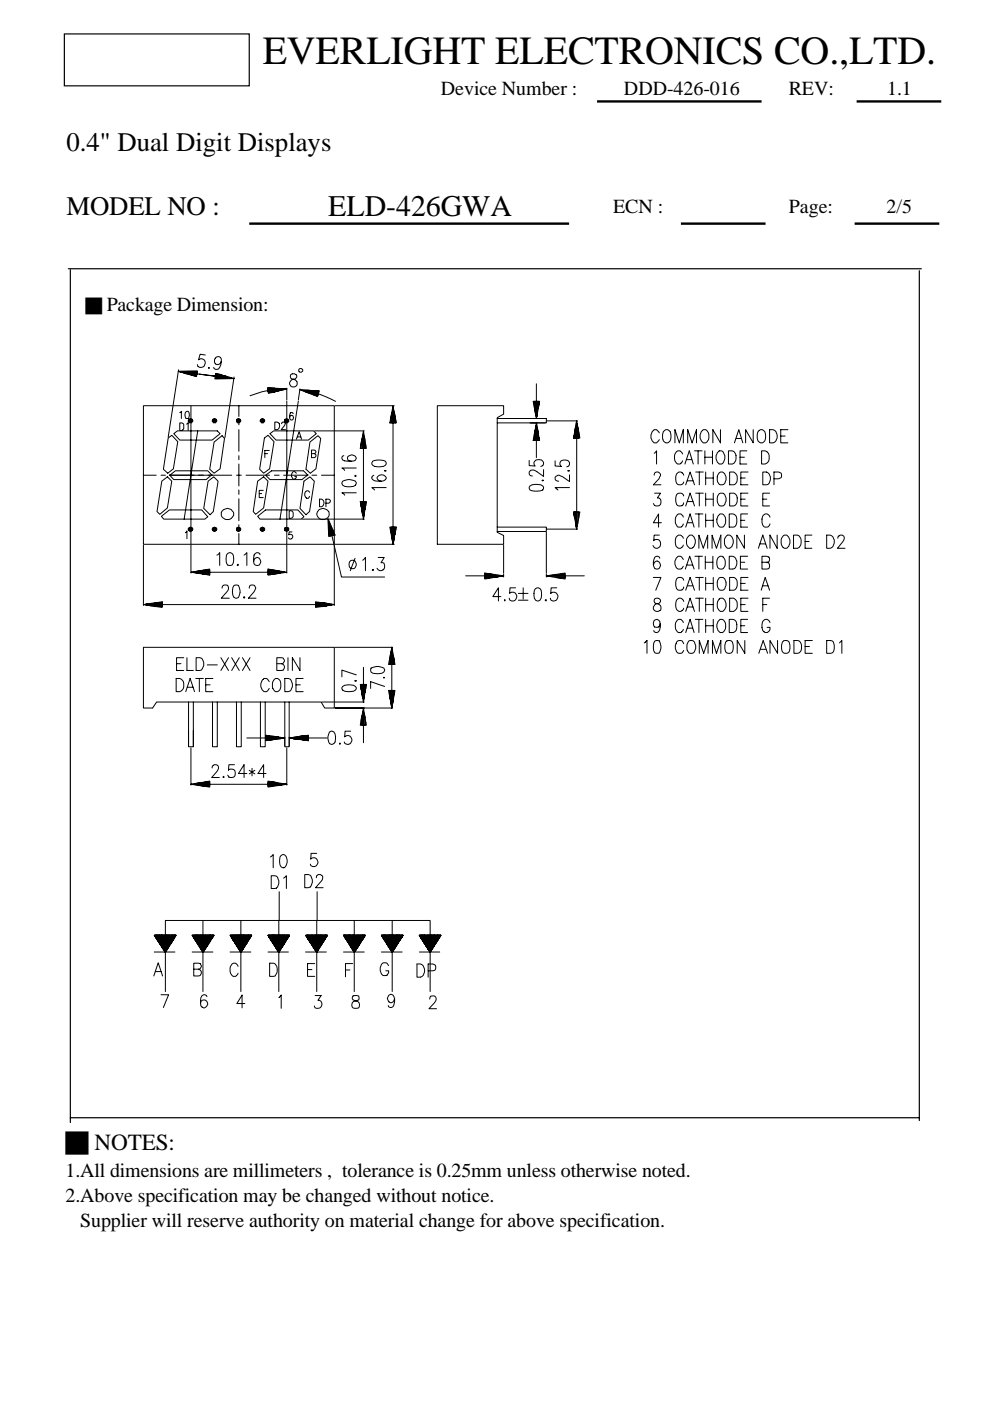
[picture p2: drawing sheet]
<svg xmlns="http://www.w3.org/2000/svg" width="210mm" height="297mm" viewBox="0 0 210 297" stroke-linecap="round" stroke-linejoin="round" font-family="sans-serif">
<path d="M13.6 7.2h39.2v11h-39.2zM14.5 57h180.8M14.9 57.2v180.8M194.9 57.4v180.2M14.9 237h180" fill="none" stroke="#000" stroke-width=".25"/>
<path d="M126.6 21.5h34.9M181.6 21.5h18M52.8 47.4h67.9M144.4 47.4h17.9M181.2 47.4h18" fill="none" stroke="#000" stroke-width=".51"/>
<path d="M23.6 68.8h162.4v151.3h-162.4z" fill="#fff"/>
<path d="M23.7 68.9h162.2v151.1h-162.2z" fill="#fff" stroke="#fff" stroke-width=".21"/>
<g fill="none" stroke="#000" stroke-width=".21">
<path d="M37.8 78.7h4l-.1 1.1zM37.9 78.4l-2.2 14.3M41.7 79.2l3.9 .6v.2h3.1l.5 .2h-3.6M41.8 78.7h-3.9l.6 .2h3.3v.2h-2.8l.5 .1h2.3l-1.8 .1 .6 .2h1.1v.2h-.6M42.3 79.3l3.9 .5M43.5 75.3l-1.1-.2-.3 1.2 .5-.3a.91 .91 0 0 1 .8 1.3 .91 .91 0 0 1-1.5 .3l-.1-.3M44.2 78l.1-.1v.2zM45.7 79.2l3.9 1.1h-4zM45.7 79.3l1.4 .2h-1.4l-.1 .2h2.1l.5 .1h-2.6M46.9 76.6a.74 .74 0 0 1-.6 .7 .74 .74 0 0 1-.8-.5 .92 .92 0 0 1 .9-1.2l.4 .2a2.38 2.38 0 0 1-.5 2.4 .67 .67 0 0 1-1-.3M49.6 79.9l-1.9 12.9M61.7 79.4a.65 .65 0 0 0 .2 .9 .87 .87 0 0 1 1.1 .8 .87 .87 0 0 1-1 .9 .95 .95 0 0 1-.6-.9l.3-.5 .9-.3a.56 .56 0 0 0 .2-.9l-.4-.2z"/>
<path d="M63.4 78.2l.5-.1 .3 .3v.3l-.3 .2-.5-.1zM30.4 86h40.5v29.4h-40.5zM35.7 92.9l.7-.6 1.3 1.3-.9 5.8-1.2 .9-1-.8zM36.8 91.9l.8-.5h8.5l.6 .5-1.7 1.4h-6.9zM38.1 89.7h.4l.5 .3v.8l-.5 .5h-.4zM38.1 87.5l.4-.3v1.5M39.3 87.5a.45 .45 0 0 1 .7-.2l.1 .6-.1 .8h-.5a1.33 1.33 0 0 1-.2-1.2zM39.6 89.9l.3-.2v1.6M39.9 89.2h.5l-.3 .5M40 89.4l.4-.2-.3 .3M40.1 88.9l.3 .3-.4-.2M40.1 88.8l.3 .4 .1-.5h-.2l.1 .5-.5 .1"/>
<path d="M40.3 89.7l.1-.5 .1 .5M40.5 86v29.4M40.7 88.8l-.3 .4 .3 .3M40.7 88.9l-.3 .3 .4-.2M40.8 89.4l-.4-.2 .3 .5M40.9 89.2h-.5l.5 .1M41.9 91.4l-2.9 18.7M45 89.2h.5l-.5 .1M45.1 89.4l.4-.2-.4 .3M45.2 89.7l.3-.5 .1 .5M45.2 88.8l.3 .4-.4-.3M45.4 88.7l.1 .5 .2-.4"/>
<path d="M45.4 89.7l.1-.5 .2 .5M45.4 93.7l1.7-1.3 .5 .6-.9 6.4-1.3 .9-.9-.8zM45.6 88.7l-.1 .5-.4-.2M45.8 88.9l-.3 .3 .4-.2M45.9 89.4l-.4-.2 .3 .3M46 89.2h-.5l.5 .1M50.1 89.2h.5l-.5 .1M50.1 89.4l.5-.2-.4 .3M50.2 88.9l.4 .3-.5-.2M50.3 89.7l.3-.5v.5M50.5 88.7l.1 .5 .2-.4M50.6 88.7v.5l-.3-.4"/>
<path d="M50.6 86v2.3M50.6 89.2v.9M50.6 91.1v4.6M50.6 96.6v.9M50.6 98.4v4.6M50.9 88.9l-.3 .3 .4-.2M50.9 89.5l-.3-.3 .2 .5M51 89.4l-.4-.2-.1 .5M51.1 89.2h-.5l.5 .1M55.1 89.2h.5l-.5 .1M55.2 89.4l.4-.2-.3 .3M55.3 88.9l.3 .3 .5 .1"/>
<path d="M55.5 88.8l.1 .4-.4-.2M55.6 88.7v.5l.1-.5M55.9 88.8l-.3 .4 .5-.2M56 88.9l-.4 .3h.5M56 89.5l-.4-.3 .3 .5M56.1 89.4l-.5-.2v.5h.1l-.1-.5-.1 .5M56.1 92.9l.7-.6 1.3 1.3-.9 5.8-1.3 .9-.9-.8zM56.1 96.2h.6M56.8 82.8l-1.2 .3-2.6 .8M57.1 95.5h-1v1.5M57.2 91.9l.8-.5h8.5l.6 .5-1.7 1.4h-6.9zM58.3 89.5a.85 .85 0 0 1 1 .6 .85 .85 0 0 1-.5 1h-.5z"/>
<path d="M58.3 82.3h-1.6l.1 .2h4l-3.9 .9-.2-1.2 4.1 .3M59.7 89.8l.3-.3 .4 .1 .1 .1-.2 .6-.7 .8h1M60.2 82.6h-3.4l2.8 .1-.7 .2h-2.1v.2h1.5l-1.4 .1M60.3 89.4l.4-.2v.5M60.4 89.5l.3-.3-.1 .5M60.4 88.9l.3 .3-.4-.2M60.6 88.8l.1 .4h-.4M60.8 82.3v2.5M60.8 85v30.4M61 88.8l-.2 .4 .4-.2M61.1 88.9l-.3 .3 .4 .1v-.1h-.4v-.5l-.1 .5-.4 .1M61.1 89.5l-.3-.3 .2 .5"/>
<path d="M61.2 89.4l-.4-.2v.5M62.2 87.7l-.4-.2a.99 .99 0 0 0-.3 1.3l.1 .2a.47 .47 0 0 0 .6-.4 .47 .47 0 0 0-.6-.5l-.2 .5M62.8 93.1l.6-1.6 .5 1.6M63.1 92.6h.7M63.3 85l-3.9 25.1M63.6 82.6l4.1 .3-.4 1.2zM63.6 82.5l-.3 2.3M65.5 82.7h-1.6l.5 .2h3.3M65.7 93.7l1.7-1.3 .6 .6-1 6.4-1.2 .9-.9-.8zM66.1 95.4h.5l.4 .4-.4 .4 .4 .2v.3l-.4 .3h-.5zM66.1 96.2h.5M66.7 91.4h10.5"/>
<path d="M67.5 83.5l3.6 1.6M67.6 83.1h-2.9l.4 .1h2.5l-.1 .2h-2l2 .1-.1 .2h-1.1l.3 .1h.8l-.1 .2h-.2M71 86h12.6M72.9 96.6l-.4 .3 .2 .6a3.6 3.6 0 0 0 2.7 0l.1-.3a.95 .95 0 0 0-.9-.8 .95 .95 0 0 0-.9 .8l.1 .3 .7 .3M75.5 99.2h-3l.6 .5M76.9 92.1v3h-.2v-2.1l-.1 2.1M77.1 91.4l.6 3.7h-1.3zM77.1 91.5v3.6h.1v-2.6l.2 .9v1.7h.2v-.8M77.1 95.1v11.2h-.2v3l-.2-.9v-2.1h-.1v1.1M79 97.8a3.6 3.6 0 0 1 2.7 0l.2 .6a1.57 1.57 0 0 1-1.8 .6l-.7-.1-.4-.3-.2-.2zM81.5 99.8h.4zM83.2 86.6v3.1h-.1v-2.2l-.2 2.2"/>
<path d="M83.3 86l.7 3.7h-1.4zM83.3 89.7l.1 22.1h-.2v3l-.1-.9v-2.1h-.2v1.1M83.4 86.3v3.4h.2v-2.5l.1 2.5h.2v-.7M92.7 86h14.1v1.8l-1.4 .8v24.3l1.4 .6v1.9h-14.1zM105.4 88.7h10.4v1h-10.4M112.2 97.6v1.1l1.3 .1a.81 .81 0 0 1-.2-1 .81 .81 0 0 1 1-.3 .86 .86 0 0 1 .9 .9l-.1 .3-.4 .2M112.4 89.7h3.2M113 85.1h1.4l-.7 3.6zM113.6 90.3v3.1h-.1v-2.2l-.2 2.2M113.7 89.7l.7 3.7h-1.4zM113.7 81.4v3.7M113.8 90l-.1 7"/>
<path d="M114.3 92.8v.6h-.2l-.1-2.5v2.5h-.2M114.3 85.1l-.2 1.4v-1.4h-.1v2.4l-.2 .9v-3.3h-.2v3.1l-.1-.9v-2.2h-.2v1.3M115.2 99.6v1.4l-1.4-1a.88 .88 0 0 0-1-.4 .88 .88 0 0 0-.6 .9l.3 .3 .4 .1M116 89.2h6.4M117.7 97.7v1.1l1.4 .1a.7 .7 0 0 1-.4-.7 .7 .7 0 0 1 .4-.6 .95 .95 0 0 1 1.2 0 .95 .95 0 0 1 .3 1.2l-.4 .2M120.4 99.8h.3zM121.7 92.4v.5h.1l.2-2.4v2.4h.3l-.1 15.6h.2v3.2l.1-1v-2.2h.2v1.3M122.2 89.6v3.3M122.3 89.2l.7 3.7h-1.4zM122.4 89.7v3.2h.1v-2.2l.2 2.2M138.7 96.1l.5-.5v2.8M139.8 91.8l-.6-.7a1.1 1.1 0 0 0-1.2 1.1 1.98 1.98 0 0 0 .7 1.7h.5l.6-.7"/>
<path d="M140.9 91.3a.9 .9 0 0 1 1 0 .9 .9 0 0 1 .4 .9 1.19 1.19 0 0 1-1.1 1.7 1.76 1.76 0 0 1-.3-2.6zM143.1 93.9v-2.8l.9 2.8 .9-2.8v2.8M144.7 96.3l-.5-.7h-.5a1.72 1.72 0 0 0 0 2.8 .91 .91 0 0 0 1-.7M145.2 98.4l.9-2.8 .9 2.8M145.6 97.5h1.1M145.8 93.9v-2.8l.9 2.8 1-2.8v2.8M147.2 95.6h1.7M148 95.6v2.8M149.1 91.1h.5a1.74 1.74 0 0 1 0 2.8 1.27 1.27 0 0 1-1.2-1.7l.3-.7zM149.5 96.9h1.6M149.5 95.6v2.8M151.1 95.6v2.8"/>
<path d="M152.1 96l.4-.4h.5a1.72 1.72 0 0 1 0 2.8 1.14 1.14 0 0 1-1.2-1.1v-.7zM152.8 91.1v2.8l-1.7-2.8v2.8M154.4 95.6h.9a1.61 1.61 0 0 1 0 2.8h-.9zM155.7 93.9l.9-2.8 .9 2.8M156.1 93h1.1M156.9 96.9h.9M158.3 95.6h-1.4v2.8h1.4M159.7 91.1v2.8l-1.6-2.8v2.8M161 91.3a.9 .9 0 0 1 .9 0 .9 .9 0 0 1 .4 .9 1.19 1.19 0 0 1-1.1 1.7 1.76 1.76 0 0 1-.2-2.6zM161.5 95.6a1.42 1.42 0 0 1 1.6 1.4 1.42 1.42 0 0 1-1.6 1.4zM163.2 91.1h.7a1.46 1.46 0 0 1 .9 1.7 1.46 1.46 0 0 1-1.6 1.1zM165.5 92.5h1"/>
<path d="M167.1 91.1h-1.6v2.8h1.6M30.4 115.6v12.8M30.4 100.8h2.7M34.1 100.8h1M34.2 109.5l1.7-1.4h6.9l1.2 1.5-.6 .5h-8.7zM34.3 102l1.2-.9 .9 .9-.9 5.7-1.6 1.4-.6-.6zM36 100.8l1.2-1h6.8l1 1-.1-.1-1.2 1h-6.9l-.9-.9h9.1M36.1 100.8h5.1M39.3 112.9l.3-.3v1.6M40 112.4l.4-.2 .1 .5M40.1 112.5l.3-.3-.3 .4M40.1 111.8l.3 .4-.4-.2"/>
<path d="M40.1 111.8l.3 .4-.5-.1v.2l.5-.1 .1-.4h-.2v.9M40.5 115.6v5.9M40.7 111.8l-.3 .4 .5 .1M40.7 111.8l-.3 .4 .5-.1M40.8 112.4l-.4-.2 .3 .4M40.8 112l-.4 .2 .3 .3M42.1 100.8h1M44.1 102l1.2-.9 .9 .9-1 6.5-.7 .6-1.3-1.3zM44.1 100.8h5M45 112.1l.5 .1-.5 .1M45.1 112.4l.4-.2-.4 .3M45.1 111.8l.4 .4-.3-.4"/>
<path d="M45.2 112.6l.3-.4 .1 .5M45.4 111.8l.1 .4 .2-.4M45.6 111.8l-.1 .4-.4-.2M45.7 112.6l-.2-.4-.1 .5M45.8 111.8l-.3 .4 .5-.1v.2l-.5-.1 .4-.2M45.9 112.4l-.4-.2 .3 .3M46 117.7l.6-.5v2.7M47.4 108a1.37 1.37 0 0 1 1.5 0 1.37 1.37 0 0 1 .6 1.3 1.34 1.34 0 0 1-1.6 .8 1.34 1.34 0 0 1-.9-1.6zM48.3 117.3a.74 .74 0 0 1 1.2 .4 2.75 2.75 0 0 1-.3 2.1 .84 .84 0 0 1-1.2-.4 2.6 2.6 0 0 1 .3-2.1zM50.1 112l.5 .2-.5 .2M50.1 112.1l.5 .1-.5 .1M50.1 100.8h1.1"/>
<path d="M50.2 111.8l.4 .4-.4 .3M50.3 111.8l.3 .4 .5 .1M50.5 111.8l.1 .4v-.4M50.5 112.7l.1-.5v.5M50.5 119.6v.3l-.2-.1zM50.6 103.9v.9M50.6 105.7v4.7M50.6 111.3v.9M50.6 113.1v2.3M50.8 111.8l-.2 .4 .4-.2M50.9 111.8l-.3 .4 .5-.1M50.9 112.5l-.3-.3 .2 .4"/>
<path d="M51 112.4l-.4-.2-.3 .4M51.7 117.7l.6-.5v2.7M52.2 100.8h5M54.6 102l1.3-.9 .9 .9-.9 5.7-1.7 1.4-.5-.6zM54.6 109.5l1.7-1.4h6.9l1.2 1.5-.5 .5h-8.8zM55 104.6h.5M55.1 112.1l.5 .1-.5 .1M55.1 117.6l-.1-.3a.74 .74 0 0 0-1.1 .4 2.31 2.31 0 0 0 .2 2.1 .81 .81 0 0 0 1.2-.7 .99 .99 0 0 0-.8-.9l-.6 .4-.1 .4M55.2 112.4l.4-.2-.3 .3M55.3 111.8l.3 .4-.4-.2M55.5 111.8l.1 .4 .1-.4h-.1v.4l.3-.4M55.8 104h-.8v1.5h.8"/>
<path d="M56 111.8l-.4 .4 .5-.2M56 112.5l-.4-.3 .3 .4M56.1 112.4l-.5-.2v.5h.1l-.1-.5-.1 .4M56.1 112.1l-.5 .1 .5 .1M56.3 100.8l1.3-1h6.8l.9 .9-1.3 1h-6.8zM58.2 100.8h1M60.1 100.8h5M60.3 112.4l.4-.2-.1 .4M60.4 111.8l.3 .4-.4-.2M60.6 111.8l.1 .4-.4-.1M60.8 115.6v5.9M61 111.8l-.2 .4 .4-.2"/>
<path d="M61.1 111.8l-.3 .4 .4 .1v-.2l-.4 .1v-.4l-.1 .4-.4 .1M61.1 112.5l-.3-.3 .2 .4M61.2 112.4l-.4-.2-.1 .5v-.5l-.3 .3M61.3 108.3h.4l.5 .4v.8l-.5 .4h-.4zM61.9 112.8h-.6l-.1 .6 .5-.1 .3 .2a.52 .52 0 0 1-.1 .7 .52 .52 0 0 1-.8-.2M62.8 100.3l-.3-.3-.4 .1-.2 .2a.97 .97 0 0 0 .3 1.3h.3l.3-.4v-.2h-.3M64 110.1h13.2M64.4 102l1.3-.9 .9 .9-1 6.5-.7 .6-1.3-1.3zM65.6 104.4a.53 .53 0 0 0-.6-.3 .53 .53 0 0 0-.4 .5l.1 .6 .3 .5 .5-.1 .1-.4M66.1 100.8h1.1M67.7 108a1.48 1.48 0 0 1 2.1 .7 1.28 1.28 0 0 1-1.4 1.5 1.28 1.28 0 0 1-1.1-1.7zM67.7 105.8a.81 .81 0 0 1 1 .8 .81 .81 0 0 1-1 .8z"/>
<path d="M68.2 100.8h2.7M69.1 106.7l.8-.1 .1-.5-.3-.3h-.6v1.6M69.5 110l1.5 3.5-1.3 .2zM69.7 110.3v3.1M70.4 113.5l2 8.8h9.1M70.9 113.1v.4h-.2v-.8l-.2-.4v1.2h-.1v-1.6l-.2-.4v2.1h-.2v-2.4l-.1-.5v2.9M70.9 115.6v12.8M71 115.4h12.6M72.7 102a2.79 2.79 0 0 1 2.7 0l.1 .5a1.45 1.45 0 0 1-1.7 .7l-.7-.1-.4-.2-.2-.4zM74.1 119.1a.75 .75 0 0 1 1.3 0 .87 .87 0 0 1 0 1.1 .87 .87 0 0 1-1 .3 1.24 1.24 0 0 1-.3-1.4zM75.3 118.4l-1 2.6M75.4 100.8l.1 .1-.1 .1-.2-.1z"/>
<path d="M75.5 104.5h-3l.6 .5M76.4 106.3h1.3l-.6 3.8zM76.9 118.8l.6-.6v2.8M77.1 106.3v3.6l.1-.9v-2.7h.2v1.7l.2-1.7M79.3 100.8a.54 .54 0 0 0-.5 .3 .54 .54 0 0 0 .2 .6l.4 .2 1.5 .1M80.1 101a1.04 1.04 0 0 1 1.8 .4 1.04 1.04 0 0 1-1 .6 1.04 1.04 0 0 1-1-.7zM80.2 118.2h1.3l-.7 1.1h.3a.88 .88 0 0 1 .2 1.4 .88 .88 0 0 1-1.4-.2M81.9 103.4h-3.1l.6 .5M82.6 111.8h1.4l-.7 3.6zM83.4 111.8v3.3l.2-.9v-2.4h.1v1.5l.2-1.5M105.4 111.8h10.4v.9h-10.4M106.8 115.6v5.9"/>
<path d="M112.4 103a2.79 2.79 0 0 1 2.7 0l.1 .5a1.57 1.57 0 0 1-1.7 .6l-1.1-.2-.2-.4zM114.9 101.9h.3zM115.8 112.9v8.6M115.8 112.2h6.6M120.7 100.7v1.4a4.9 4.9 0 0 0-2.4-1.3 .69 .69 0 0 0-.4 1.1l.6 .1M120.7 103.4h-3l.6 .5M121.6 108.5h1.4l-.7 3.7zM121.7 108.5l.1 1.5v-1.5h.2v2.4l.2 .9v-3.3M138.7 100.8l.1-.5 .3-.2a.76 .76 0 0 1 1 .7l-.4 .7-1.2 1.3h1.6M138.8 104.6h1.3l-.7 1a.75 .75 0 0 1 .7 .9 .84 .84 0 0 1-.7 .8 .84 .84 0 0 1-.9-.5M138.9 119.1l.3-.1a.84 .84 0 0 1 .8 1 .84 .84 0 0 1-1.1 .6 .93 .93 0 0 1 0-1.5zM139.8 113.5h-1.1l-.1 1.1a.84 .84 0 0 1 1-.1 .84 .84 0 0 1 .5 .9 .82 .82 0 0 1-.7 .8 .82 .82 0 0 1-1-.5"/>
<path d="M139.9 118.4l-.1-.3a.66 .66 0 0 0-1.1 .3l-.2 1.4M140.2 110.8h-1.7l1.1-1.8v2.8M144.9 109.6l-.5-.6h-.5a1.72 1.72 0 0 0 0 2.8l.6-.1 .4-.6M144.9 114.1a.86 .86 0 0 0-1-.6 .86 .86 0 0 0-.7 1 1.59 1.59 0 0 0 .7 1.7 .91 .91 0 0 0 1-.6M144.9 118.6l-.6-.7a1.27 1.27 0 0 0-1.2 1.7 .98 .98 0 0 0 1.4 1l.4-.5M145 100.8a.86 .86 0 0 0-1.1-.7 .86 .86 0 0 0-.6 1 1.4 1.4 0 0 0 .6 1.7 .78 .78 0 0 0 1.1-.6M145 105.2a.87 .87 0 0 0-1.1-.6 .87 .87 0 0 0-.6 1l.1 1.3a.84 .84 0 0 0 .9 .4 .84 .84 0 0 0 .7-.7M145.4 102.8l.9-2.7 .9 2.7M145.4 107.3l.9-2.7 .9 2.7M145.4 111.8l.9-2.8 .9 2.8M145.6 119.8h1.2M145.7 101.9h1.2"/>
<path d="M145.7 106.3h1.2M145.7 110.8h1.1M146.2 113.5a1.27 1.27 0 0 1 1.2 1.6l-.2 .5a.91 .91 0 0 1-1 .6 1.74 1.74 0 0 1 0-2.7zM147.3 117.9h1.6M147.4 109h1.6M147.5 100.1h1.6M147.5 104.6h1.6M148.2 116.2v-2.7l.9 2.7 .9-2.7v2.7M148.2 109v2.8M148.2 117.9v2.7M148.3 100.1v2.7M148.3 104.6v2.7"/>
<path d="M149.5 119.2h1.6M149.5 117.9v2.7M149.6 100.1v2.7M149.6 104.6v2.7M149.6 109v2.8M149.6 101.3h1.6M149.6 105.8h1.6M149.6 110.3h1.6M151 116.2v-2.7l.9 2.7 .9-2.7v2.7M151.1 117.9v2.7M151.2 100.1v2.7M151.2 104.6v2.7"/>
<path d="M151.2 109v2.8M152.2 118.4a.75 .75 0 0 1 1.1-.3 1.69 1.69 0 0 1-.2 2.5 .88 .88 0 0 1-1.1-1zM152.2 109.4l.5-.4h.5a1.72 1.72 0 0 1 0 2.8h-.5l-.5-.5a1.75 1.75 0 0 1 0-1.9zM152.5 100.2a.97 .97 0 0 1 1.4 .9 1.2 1.2 0 0 1-1.1 1.7 1.69 1.69 0 0 1-.3-2.6zM152.5 104.6h.8a1.64 1.64 0 0 1 0 2.7h-.5a1.7 1.7 0 0 1-.3-2.7zM154 113.6a.97 .97 0 0 1 1.5 .9 1.31 1.31 0 0 1-1.2 1.7l-.3-.1a1.91 1.91 0 0 1 0-2.5zM154.6 109a1.49 1.49 0 0 1 1.5 .7 1.49 1.49 0 0 1 0 1.6l-.3 .4-1.2 .1zM154.6 117.9h.8a1.48 1.48 0 0 1 .9 1.4 1.48 1.48 0 0 1-.9 1.3h-.8zM154.7 100.1a1.45 1.45 0 0 1 1.6 .8 1.45 1.45 0 0 1-.5 1.8l-1.1 .1zM154.7 104.6h.8a1.55 1.55 0 0 1 0 2.7h-.8zM157 119.2h.9M157.1 101.3h.9"/>
<path d="M157.1 105.8h.9M157.1 110.3h.8M157.8 113.5v2.7l-1.6-2.7v2.7M158.5 109h-1.4v2.8h1.4M158.5 117.9h-1.5v2.7h1.5M158.6 100.1h-1.5v2.7h1.5M158.6 104.6h-1.5v2.7h1.5M160.8 116.2l.9-2.7 1 2.7M161.1 115.3h1.2M161.6 117.9h1l.5 .3v.8l-.1 .1-.4 .1 .4 .2 .2 .4-.2 .8h-1.4zM161.6 119.2h1M161.7 100.1h.8a1.48 1.48 0 0 1 .9 1.3 1.48 1.48 0 0 1-.9 1.4h-.8z"/>
<path d="M161.7 105.8h.9M163.2 104.6h-1.5v2.7h1.5M163.3 109.6a.87 .87 0 0 0-1.1-.6 .87 .87 0 0 0-.6 1.1 1.19 1.19 0 0 0 1.1 1.7l.2-.1 .4-.6M164.1 101.5h1l.5-.2v-1l-.5-.2h-1v2.7M164.8 113.5v2.7l-1.5-2.7v2.7M166 113.6l.3-.1a1.27 1.27 0 0 1 1.2 1.6 1.14 1.14 0 0 1-1.2 1.1 1.8 1.8 0 0 1-.3-2.6zM168.2 113.5h.9a1.61 1.61 0 0 1 0 2.7h-.9zM170.7 114.8h.8M172.1 113.5h-1.4v2.7h1.4M175.3 113.5h.7a1.54 1.54 0 0 1 .9 1.4 1.54 1.54 0 0 1-.9 1.3h-.7zM177.6 114.1a.72 .72 0 0 1 .5-.6 .72 .72 0 0 1 .8 .2 1.03 1.03 0 0 1-.2 1.2l-1.1 1.3h1.6M30.4 128.2l4-.6v1.2z"/>
<path d="M30.4 137.2h40.5v12.9h-2.1l-.7-1.3h-34.9l-.8 1.3h-2zM32.9 127.8h1.5v.1h-2.5l-1 .2h3.5M39 139.4h-1.6v2.8h1.6M39.6 139.4v2.8h1.4M41.6 139.4h.7a1.48 1.48 0 0 1 .9 1.4 1.48 1.48 0 0 1-.9 1.4h-.7zM43 120.9h1.5v.2h-2.4l-1 .1 3.4 .1M46.8 139.4l1.6 2.8M47.1 124.7l.2-.6 .7-.1a.83 .83 0 0 1 .1 1.5l-1.2 1.3h1.7M48.4 139.4l-1.6 2.8M49.1 139.4l1.6 2.8M49.6 124.1a.74 .74 0 0 1 1.1 .4 2.32 2.32 0 0 1-.1 2.2l-.6 .1a1.35 1.35 0 0 1-.7-1.6l.1-.7zM50.7 139.4l-1.6 2.8"/>
<path d="M51.4 139.4l1.6 2.8M51.7 126.5l.2 .2-.2 .1zM52.8 124.7l.1-.4a.72 .72 0 0 1 .7-.3 .72 .72 0 0 1 .6 .5l-.3 1-1.2 1.3h1.6M53 139.4l-1.6 2.8M56.8 120.6l4 .7-4 .6zM56.8 120.9l2.4 .2h-2.4v.1h3.4M56.8 121.3h-16l1 .2h2.7v.2h-1.6l1.6 .2-4-.6 4-.7v1.3M58.7 139.4h1a.64 .64 0 0 1 .6 .7 .64 .64 0 0 1-.6 .6 .73 .73 0 0 1 .6 .7 .73 .73 0 0 1-.6 .8h-1zM60.4 121.3h-3.6v.2h2.7l-2.7 .2v.1h.6M61.1 139.4v2.8M63.6 139.4v2.8l-1.6-2.8v2.8M66.9 127.6l4 .6-4 .6z"/>
<path d="M66.9 128.2l-32.5-.1v.2h-3.5l1 .1h2.5v.2h-1.5M66.9 127.8l2.5 .1h-2.5v.2h3.5M70.4 128.3h-3.5v.1h2.5l-2.5 .2M71 137.2h12.2M78.9 120.8h.3l-.1 .2zM83.1 137.2v3.7h-.2v-2.7l-.2 .8v1.9h-.1v-.9M83.1 137.2l.6 3.7h-1.3zM83.2 138.2v2.7h.2v-1.9l.2 1.9M98.7 122.1l7.1 .2-1.1 .1h-1.9v.2h.9M102.8 121.7l1.9 .1h-1.9v.2l4 .1h-4M102.8 121.5l4 .6-4 .7zM106.2 126.5h-1.7l1.2-1.9v2.8"/>
<path d="M106.8 121.7v.6M107 127.2v.2zM109.3 124.6h-1.2l-.1 1.2a.92 .92 0 0 1 1.3 .1 .92 .92 0 0 1 0 1.2 .92 .92 0 0 1-1.3 .1v-.4M109.9 127.3h2M109.9 125.8h2M110.9 124.6v2.4M113.6 124.8a.74 .74 0 0 1 1.1 .3 2.75 2.75 0 0 1-.2 2.2l-.6 .1a1.35 1.35 0 0 1-.7-1.6l.1-.7zM115.6 127.3h.2v.1zM115.8 122.1l4-.6v1.3l-4-.7h8.1M115.8 121.7v.6M116.9 122.3h2.9v.1h-2l2 .2M118 124.6h-1.1l-.1 1.2a.92 .92 0 0 1 1.2 .1 .92 .92 0 0 1 0 1.2 .92 .92 0 0 1-1.2 .1l-.1-.4"/>
<path d="M118.8 121.7h1v.1h-2l-.9 .2 2.9 .1M136.6 136.3l.6-.5v2.7M138.5 122.4h1.6l-1.1 2.7M138.8 127a.65 .65 0 0 0 .2 .9 .88 .88 0 0 1 1.1 .6 .88 .88 0 0 1-.6 1.1 .8 .8 0 0 1-1-.9l.4-.5 .8-.3a.56 .56 0 0 0 .2-.9l-.4-.2zM138.9 135.9a.74 .74 0 0 1 1.1 .4 2.32 2.32 0 0 1-.2 2.1 .84 .84 0 0 1-1.2-.4 2.86 2.86 0 0 1 .3-2.1zM140 132.2l-.1 .5a.75 .75 0 0 1-.9 .3 .75 .75 0 0 1-.5-.9l.3-.6 .4-.2a.86 .86 0 0 1 .8 .9 1.5 1.5 0 0 1-.7 1.9l-.6-.2-.1-.2M144.9 132l-.5-.7h-.5a1.74 1.74 0 0 0 0 2.8 .91 .91 0 0 0 1-.7M145 123a.87 .87 0 0 0-1.1-.6 .87 .87 0 0 0-.6 1l.1 1.4a.84 .84 0 0 0 .9 .4 .84 .84 0 0 0 .7-.7M145 127.5a.87 .87 0 0 0-1.1-.7 .87 .87 0 0 0-.6 1.1 1.19 1.19 0 0 0 1.1 1.7l.6-.7M145 136.5a.81 .81 0 0 0-.8-.7 .81 .81 0 0 0-.8 .7 1.5 1.5 0 0 0 .5 2l.7-.1 .4-.5M145.3 120.6l.9-2.7 1 2.7M145.4 125.1l.9-2.7 .9 2.7"/>
<path d="M145.4 129.6l.9-2.8 .9 2.8M145.4 134.1l.9-2.8 .9 2.8M145.7 128.7h1.2M145.7 124.2h1.2M145.7 133.2h1.1M146.1 135.9a.85 .85 0 0 1 1.2 .6 1.5 1.5 0 0 1-.6 2h-.4a1.76 1.76 0 0 1-.2-2.6zM147.4 131.3h1.6M147.5 126.8h1.6M147.5 122.4h1.6M148.2 131.3v2.8M148.3 122.4v2.7M148.3 126.8v2.8"/>
<path d="M148.3 138.5v-2.7l.9 2.7 .9-2.7v2.7M149.6 122.4v2.7M149.6 126.8v2.8M149.6 131.3v2.8M149.6 123.7h1.6M149.6 128.2h1.6M149.6 132.7h1.6M151.1 138.5v-2.7l.8 2.7 .9-2.7v2.7M151.2 122.4v2.7M151.2 126.8v2.8M151.2 131.3v2.8M152.2 131.7l.5-.4h.5a1.74 1.74 0 0 1 0 2.8 1.27 1.27 0 0 1-1.2-1.7z"/>
<path d="M152.5 122.5l.8-.1a1.64 1.64 0 0 1 0 2.7h-.5a1.7 1.7 0 0 1-.3-2.6zM152.5 127l.3-.2a1.14 1.14 0 0 1 1.1 1.1 1.98 1.98 0 0 1-.6 1.7h-.5a1.76 1.76 0 0 1-.3-2.6zM153.9 136.1a.89 .89 0 0 1 1.4 0 2.2 2.2 0 0 1-.3 2.3 .9 .9 0 0 1-.9 0 .9 .9 0 0 1-.4-.9zM154.6 131.3h.9a1.65 1.65 0 0 1 .6 2.4l-.6 .4h-.9zM154.7 126.8a1.45 1.45 0 0 1 1.6 .9 1.45 1.45 0 0 1-.5 1.8l-.3 .1h-.8zM154.7 122.4h.8a1.55 1.55 0 0 1 0 2.7h-.8zM157.1 123.7h.9M157.1 128.2h.9M157.1 132.7h.8M157.9 135.8v2.7l-1.6-2.7v2.7M158.5 131.3h-1.4v2.8h1.4M158.6 122.4h-1.5v2.7h1.5"/>
<path d="M158.6 126.8h-1.5v2.8h1.5M160.9 138.5l.9-2.7 .9 2.7M161.2 137.7h1.2M161.4 125.1l.8-2.7 1 2.7M161.7 128.2h.9M161.7 124.2h1.1M163.2 126.8h-1.5v2.8M163.3 132a.87 .87 0 0 0-1.1-.7 .87 .87 0 0 0-.6 1.1 1.54 1.54 0 0 0 .6 1.7 .9 .9 0 0 0 1.1-1.1h-.6M164.9 135.8v2.7l-1.6-2.7v2.7M165.9 136.1a.89 .89 0 0 1 1.4 0 2.2 2.2 0 0 1-.2 2.3 .9 .9 0 0 1-1 0 .9 .9 0 0 1-.4-.9zM168.3 135.8h.8a1.48 1.48 0 0 1 .9 1.4 1.48 1.48 0 0 1-.9 1.3h-.8zM170.7 137.1h.9"/>
<path d="M172.2 135.8h-1.5v2.7h1.5M175.3 135.8l1.2 .1a2.01 2.01 0 0 1 0 2.5l-1.2 .1zM178 136.3l.5-.5v2.7M37.4 143.8a1.45 1.45 0 0 1 1.6 .9 1.45 1.45 0 0 1-.5 1.8l-.4 .1h-.7zM37.4 140.7h1M39.4 146.6l.9-2.8 .9 2.8M39.7 145.7h1.2M40 148.8v9.5h1v-9.5M40 154.9v3.3M40.5 158.6v7.9M41 154.9v3.3M41.5 143.8h1.6"/>
<path d="M42.3 143.8v2.8M43.6 145.2h.9M44 141h2.1M45.1 148.8v9.5h1v-9.5M45.1 143.8h-1.5v2.8h1.5M50.1 148.8v9.5h1.1v-9.5M52.3 156.5h4M55.2 148.8v9.5h1v-9.5M56.3 155.9l4.1 .6-4.1 .6zM57.1 144.5l-.6-.7a1.1 1.1 0 0 0-1.2 1.1 1.98 1.98 0 0 0 .7 1.7h.5l.6-.6M57.2 156h-.9v.1h1.9l.9 .2h-2.8v.2h3.8M58.2 144a.9 .9 0 0 1 1 0 .9 .9 0 0 1 .3 .9 1.19 1.19 0 0 1-1.1 1.7 1.76 1.76 0 0 1-.2-2.6z"/>
<path d="M58.7 140.7h1M59.5 156.6h-3.2l2.2 .1-2.2 .2M60.4 143.8h.7a1.57 1.57 0 0 1 .7 2.2l-.2 .5-.5 .1h-.7zM60.4 148.8v9.5h.9v-9.5M60.4 156.3v1.9M60.8 158.6v7.9M61.3 156.5l4.1-.6v1.2zM61.3 156.3v1.9M62.8 145.2h.9M64.3 143.8h-1.5v2.8h1.5M65.4 156l-1.9 .1h1.9v.2h-2.8l-1 .2h3.8M68.3 148.8h8.9"/>
<path d="M69.4 156.5l-7.2 .1 3.2 .1v.2h-1.3M69.9 155.2l.6-.2a1.35 1.35 0 0 1 .6 1.6l-.1 .7a.74 .74 0 0 1-1.1 .3 2.34 2.34 0 0 1 0-2.4zM72 157.6h.2l-.1 .2zM72.7 145.5a2.79 2.79 0 0 1 2.7 0l.1 .5a1.57 1.57 0 0 1-1.7 .6h-.7l-.4-.3-.2-.3zM74.4 155h-1.2l-.1 1.2a.92 .92 0 0 1 1.3 0 .92 .92 0 0 1 0 1.3 .92 .92 0 0 1-1.3 .1l-.1-.3M75.2 144.4h.3zM75.5 143.1l-3-1v1.4M76.4 145.1h1.3l-.6 3.7zM76.9 150.8v3h-.2v-2.1l-.1 2.1M76.9 145.1v3l-.2-.9v-2.1h-.1v1.1M77.1 150.1l.6 3.7h-1.3zM77.1 150.3v3.5h.1v-2.6l.2 .9v1.7h.2v-.7"/>
<path d="M77.1 141.5v3.6h-.2h.2v3.5l.1-.9v-2.6h.2v1.7l.2-1.7M77.1 153.8v3.7M77.2 150.1h-6.2h12.2M78.7 141.6a2.84 2.84 0 0 1 2.7 0l.1 .6a1.4 1.4 0 0 1-1.6 .6l-.8-.1-.4-.2zM81.3 143.7h.2zM81.5 145.5l-2.9-1v1.5M82.4 146.4h1.3l-.6 3.7zM83.1 140.9v9.2l-.2-.9v-2.8h-.2v1.9l-.1-1.9M83.1 146.4h.1v2.8l.2-.9v-1.9h.2v.9M40.5 166.3l4 .6v-1.3l-4 .7h16.3M41.5 166.4h3v.1h-2.1l2.1 .2M43.4 165.8h1.1v.1h-2.1l-.9 .2h3v.2"/>
<path d="M45 162.8v-.2a.84 .84 0 0 1 .9-.5 .67 .67 0 0 1 .3 1.1l-1.3 1.6h1.6M47.4 164.6v.2h-.1zM49.7 162.1h-1.2l-.1 1.2a.84 .84 0 0 1 1.1-.1 .84 .84 0 0 1 .4 .9 .84 .84 0 0 1-.7 .8 .84 .84 0 0 1-.9-.6M52.3 164h-1.7l1.1-1.9v2.7M52.8 163.3l1.2 .8M53.4 162.9v1.6M54 163.3l-1.2 .8M56.4 164h-1.7l1.2-1.9v2.7M56.8 165.8l2.1 .1h-2.1v.2h3.1l.9 .2-4-.7v1.3l4-.6h-4l3.1 .1-1 .1h-2.1v.2h1M32.7 198.3h.2l-.1 .2 .3-.2-.2 .2 .3-.2-.3 .2 .3-.2-.3 .3 .5-.3-.5 .4 .6-.4-.5 .5 .6-.5-.6 .5 .1 .1 .5-.6-.5 .6 .7-.6-.7 .7 .9-.7-.8 .8 .9-.8-.9 .8 1.1-.8-1 .9 1.1-.9-1 1 1-1-1 1 1.2-1-1.2 1.1 1.2-1.1-1.1 1.1 1.2-1.1-1.2 1.2 1.3-1.2-1.3 1.2 1.3-1.2-1.3 1.3 1.5-1.3-1.5 1.3 1.7-1.3-1.6 1.4 1.6-1.4-1.6 1.4 1.7-1.4-1.6 1.5 1.6-1.5-1.6 1.5 1.8-1.5-1.8 1.6 1.9-1.6-1.8 1.7 1.8-1.7-1.8 1.7 1.9-1.7-1.8 1.8 1.9-1.8-1.9 1.9 2.1-1.9-2 1.9 2.2-1.9-2.2 1.9 2.2-1.9-2.1 2 2.2-2-2.2 2.1 2.2-2.1-2.2 2.1 2.4-2.1-2.4 2.2 2.5-2.2-2.5 2.3 2.5-2.3-2.4 2.3 2.6-2.3-2.6 2.4 2.6-2.4-2.6 2.4 2.6-2.4-2.5 2.4 2.7-2.4-2.7 2.5 2.9-2.5-2.8 2.6 2.8-2.6-2.8 2.6 3-2.6-3 2.6 2.9-2.5-2.8 2.6 2.7-2.5-2.7 2.5 2.6-2.4-2.6 2.5 2.5-2.4-2.5 2.4 2.5-2.2-2.4 2.2 2.3-2.1-2.3 2.2 2.2-2.1-2.2 2.1 2.2-2-2.2 2.1 2.1-2-2.1 2 2-1.8-2 1.8 1.9-1.7-1.9 1.7 1.8-1.6-1.8 1.6 1.7-1.5-1.6 1.6 1.6-1.4-1.6 1.4 1.5-1.3-1.5 1.3 1.4-1.2-1.4 1.3 1.3-1.2-1.2 1.2 1.1-1-1.1 1 1-.9-1 1 .9-.9-.9 .9 .9-.8-.8 .9 .8-.7-.8 .7 .7-.6-.7 .6 .6-.4-.6 .5 .5-.5-.4 .5 .3-.4-.3 .4 .2-.2-.2 .2 .2-.1-.2 .1 .1 .1 2.3-3.6h-4.7l2.4 3.5v8.4M35.1 198.3v-3.1h56.1v3.1M40.7 198.3h4.7l-2.4 3.6z"/>
<path d="M40.7 198.3h.3l-.2 .2 .3-.2-.2 .2 .3-.2-.3 .2 .3-.2-.2 .3 .4-.3-.4 .4 .6-.4-.5 .5 .6-.5-.6 .6 .7-.6-.6 .7 .8-.7-.8 .8 .9-.8-.9 .8 1.1-.8-1 .9 1.1-.9-1.1 1 1.3-1-1.2 1.1 1.3-1.1-1.2 1.2 1.2-1.2-1.2 1.2 1.4-1.2-1.4 1.3 1.4-1.3-1.3 1.3 1.4-1.3-1.4 1.3 1.5-1.3-1.5 1.3 1.5-1.3-1.4 1.4 1.6-1.4-1.6 1.5 1.7-1.5-1.6 1.6 1.8-1.6-1.8 1.7 1.8-1.7-1.8 1.7 2-1.7-2 1.8 2.1-1.8-2 1.9 2-1.9-2 1.9 2.1-1.9-2 1.9 2-1.9-2 1.9 2.2-1.9-2.2 2 2.2-2-2.1 2 2.3-2-2.3 2.1 2.3-2.1-2.3 2.1 2.4-2.1-2.3 2.2 2.4-2.2-2.4 2.3 2.4-2.3-2.4 2.3 2.6-2.3-2.5 2.4 2.6-2.4-2.6 2.4 2.6-2.4-2.6 2.4 2.8-2.4-2.8 2.5 2.8-2.5-2.8 2.5 2.8-2.5-2.8 2.5 .1 .1 2.9-2.6-2.9 2.7 3-2.7M43 195.2v3.1M48.8 198.3h.2l-.1 .2 .2-.2-.1 .2 .3-.2-.3 .3 .4-.3-.4 .4 .5-.4-.5 .5 .7-.5-.6 .6 .8-.6-.7 .7 .9-.7-.9 .8 .9-.8-.8 .8 1-.8-.9 .9 1-.9-1 1 1.2-1-1.1 1.1 1.2-1.1-1.2 1.1v.1l1.2-1.2-1.2 1.2 1.4-1.2-1.4 1.3 1.4-1.3-1.4 1.3 1.6-1.3-1.5 1.3 1.5-1.3M51.1 198.3l-1.5 1.3 1.6-1.3-1.6 1.3 .1 .1 1.6-1.4-1.6 1.5 1.7-1.5-1.7 1.5 1.7-1.5-1.6 1.6 1.7-1.6-1.7 1.6 1.9-1.6-1.9 1.7 1.9-1.7-1.8 1.7 1.9-1.7-1.9 1.8 2-1.8-1.9 1.9 1.9-1.9-1.9 1.9 2.1-1.9-2.1 1.9 2.1-1.9-2 1.9 2.2-1.9-2.2 2 2.2-2-2.2 2 2.2-2-2.2 2.1 2.4-2.1-2.4 2.2 2.6-2.2-2.5 2.3 2.5-2.3-2.5 2.3 2.6-2.3-2.6 2.4 2.7-2.4-2.6 2.4 2.6-2.4-2.6 2.4 2.8-2.4-2.7 2.5 2.8-2.5-2.8 2.6 3-2.6-2.9 2.6 2.9-2.6-2.9 2.6 2.9-2.5-2.9 2.6 2.8-2.5-2.8 2.5 .1 .1 2.6-2.5-2.6 2.5 2.5-2.4-2.5 2.4 2.4-2.2-2.4 2.2 2.3-2.1-2.3 2.2 2.2-2.1-2.2 2.1 2.2-2-2.2 2.1 2.1-1.9-2.1 1.9 2-1.8-2 1.8h.1l1.8-1.7-1.8 1.7 1.8-1.6-1.8 1.6 1.7-1.4-1.7 1.5 1.6-1.4-1.6 1.4 1.6-1.2-1.5 1.2 1.4-1.2-1.4 1.3 1.3-1.2-1.3 1.2 1.2-1-1.2 1 .1 .1 1-1-1 1 .9-.9-.9 .9 .8-.8-.8 .9 .8-.7-.8 .7 .7-.6-.6 .6 .5-.4-.5 .5 .4-.5-.4 .5 .3-.3-.3 .3 .3-.2-.2 .3 2.3-3.6h-4.6l2.3 3.5v8.4M51.1 195.2v3.1M56.8 198.3h4.6l-2.3 3.6zM56.8 198.3h.2l-.1 .2 .3-.2-.3 .2 .4-.2-.3 .3 .4-.3-.4 .4 .6-.4-.5 .5 .7-.5-.6 .6 .7-.6-.7 .7 .9-.7-.9 .8 1-.8-.9 .8 .9-.8-.9 .8 1-.8-1 .9 1.1-.9-1 1 1.2-1-1.2 1 1.2-1-1.1 1.1 1.3-1.1-1.3 1.2 1.3-1.2-1.3 1.2 1.4-1.2-1.3 1.3 1.4-1.3-1.4 1.3h.1l1.3-1.3-1.3 1.3 1.5-1.3-1.5 1.4 1.5-1.4-1.5 1.4 1.7-1.4-1.6 1.5 1.7-1.5-1.7 1.5 1.7-1.5-1.7 1.5v.1l1.8-1.6-1.8 1.7 2-1.7-1.9 1.8 1.9-1.8-1.9 1.8 2.1-1.8-2.1 1.9 2.1-1.9-2 1.9 2.1-1.9-2.1 1.9 2.2-1.9-2.1 2 2.3-2-2.3 2.1 2.3-2.1-2.2 2.1 2.4-2.1-2.4 2.2 2.4-2.2-2.4 2.2 2.4-2.2-2.3 2.3 2.5-2.3-2.5 2.4 2.7-2.4-2.7 2.4 2.7-2.4-2.7 2.4 2.8-2.4-2.7 2.5 2.8-2.5-2.8 2.6 3-2.6M57.3 181.7l.6-.5v2.8M57.5 185.7h.8a1.04 1.04 0 0 1 .8 1 1.47 1.47 0 0 1-.8 1.7h-.8zM59.1 195.2v3.1M59.2 189.1v6.1M59.6 181.4l.6-.2a1.76 1.76 0 0 1 0 2.8h-.2a1.35 1.35 0 0 1-.7-1.6l.1-.7z"/>
<path d="M60.1 186.2l.6-.5v2.7M64.6 185.4h.8a1.57 1.57 0 0 1 .7 2.1l-.3 .5-.4 .2h-.8zM64.9 198.3h.1l-.1 .2 .3-.2-.2 .2 .4-.2-.4 .3 .5-.3-.5 .4 .6-.4-.5 .5 .6-.5-.6 .6 .8-.6-.7 .7 .9-.7-.8 .8 .9-.8-.9 .8 1.1-.8-1 .9 1.1-.9-1 1 1.1-1-1.1 1.1 1.3-1.1-1.3 1.2 1.3-1.2-1.3 1.2 1.5-1.2-1.4 1.3 1.5-1.3-1.5 1.3 1.5-1.3-1.5 1.3 1.6-1.3-1.5 1.4 1.6-1.4-1.6 1.5 1.6-1.5-1.5 1.5 1.7-1.5-1.7 1.6 1.9-1.6-1.8 1.7 1.9-1.7-1.9 1.8 1.9-1.8-1.8 1.8 2-1.8-2 1.9 2-1.9-2 1.9 2.2-1.9-2.1 1.9 2.2-1.9-2.2 2 2.2-2-2.2 2 2.3-2-2.3 2.1 2.4-2.1-2.4 2.1 2.4-2.1-2.3 2.2 2.5-2.2-2.5 2.3 2.6-2.3-2.5 2.4 2.7-2.4-2.6 2.4 2.6-2.4-2.6 2.4 2.8-2.4-2.8 2.5 2.9-2.5-2.8 2.6 2.8-2.6-2.8 2.6 2.9-2.6-2.8 2.7 2.8-2.6-2.8 2.6 2.7-2.5-2.7 2.5 2.6-2.4-2.6 2.5 2.5-2.3-2.5 2.3 2.4-2.2-2.4 2.2 2.3-2.1-2.3 2.2 2.3-2.1-2.3 2.1 2.2-2-2.1 2.1 2.1-1.9-2.1 1.9 2-1.8-2 1.8 1.9-1.7-1.9 1.7 1.8-1.6-1.7 1.6 1.6-1.4-1.6 1.5 1.5-1.4-1.5 1.4 1.5-1.2-1.5 1.2 1.4-1.2-1.3 1.3 1.2-1.1-1.2 1.1 1.1-1-1.1 1 1-.8-1 .9 .9-.9-.8 .9 .7-.7-.7 .8 .7-.7-.7 .7 .7-.6-.7 .6 .6-.4-.5 .5 .4-.4-.4 .4 .3-.3-.2 .3M67.1 186.1l.1-.4a.76 .76 0 0 1 1.1 0 .76 .76 0 0 1-.2 1.2l-1.2 1.3h1.6M67.2 180.9h-1.2l-.1 1.2a.91 .91 0 0 1 1.3 .1 .91 .91 0 0 1 0 1.2 .91 .91 0 0 1-1.3 .1l-.1-.3M67.2 195.2v3.1M67.2 189.1v6.1M72.8 198.3h4.7l-2.4 3.6zM72.8 198.3h.3l-.2 .2 .3-.2-.2 .2 .3-.2-.3 .3 .4-.3-.3 .4 .6-.4-.5 .5 .6-.5-.6 .6 .7-.6-.6 .7 .8-.7-.8 .8 .9-.8-.9 .8 .9-.8-.9 .8 1.1-.8-1 .9 1-.9-1 .9 1.1-.9-1 1 1.2-1-1.2 1.1 1.2-1.1-1.2 1.1 1.4-1.1-1.3 1.2 1.3-1.2-1.3 1.3 1.3-1.3-1.2 1.3 1.4-1.3-1.4 1.3 1.4-1.3-1.4 1.3 1.6-1.3-1.5 1.4 1.6-1.4-1.6 1.5 1.6-1.5-1.6 1.5 1.7-1.5-1.7 1.6 1.9-1.6-1.8 1.7 1.8-1.7-1.8 1.7 2-1.7-2 1.8 2.1-1.8-2 1.9 2-1.9-2 1.9 2.1-1.9-2.1 1.9 2.3-1.9-2.2 2 2.3-2-2.3 2 2.3-2-2.2 2.1 2.4-2.1-2.4 2.2 2.5-2.2-2.4 2.3 2.4-2.3-2.4 2.3 2.6-2.3-2.5 2.4 2.6-2.4-2.6 2.4 2.6-2.4-2.6 2.4 2.7-2.4-2.7 2.5 2.9-2.5-2.9 2.6 3-2.6-2.9 2.6 2.9-2.6-2.9 2.6 2.9-2.5-2.9 2.6 2.8-2.5-2.7 2.5 2.7-2.5-2.7 2.6 2.6-2.4-2.6 2.4 2.5-2.3-2.5 2.3 2.5-2.1-2.4 2.2 2.3-2.1-2.3 2.1 2.2-2-2.2 2.1 2.1-2-2.1 2 2-1.8-1.9 1.8 1.8-1.7-1.8 1.7 1.8-1.6-1.8 1.6 1.7-1.5-1.7 1.6 1.6-1.4-1.5 1.4 1.4-1.3-1.4 1.3 1.3-1.2-1.3 1.3 1.2-1.2-1.2 1.2 1.1-1.1-1.1 1.1 1.1-.9-1.1 1 1.1-.9-1.1 .9 1-.8-1 .9 .9-.8-.8 .8 .7-.6-.7 .6 .6-.5-.6 .6 .5-.5-.5 .5 .5-.4-.4 .5M75.1 195.2v3.1M80.9 198.3h.1l-.1 .1 .1-.1v.2l.2-.2-.2 .2 .4-.2-.4 .3 .5-.3-.4 .4 .6-.4-.6 .5 .7-.5-.6 .6 .8-.6-.7 .7 .8-.7-.8 .8 .9-.8-.8 .8 1-.8-1 .8 1-.8-.9 .9 1.1-.9-1.1 1 1.2-1-1.2 1.1 1.3-1.1-1.3 1.1 .1 .1 1.2-1.2-1.2 1.2 1.4-1.2-1.4 1.3 1.5-1.3-1.5 1.3 1.5-1.3-1.4 1.3 1.5-1.3-1.5 1.4 1.7-1.4-1.6 1.5 1.6-1.5-1.6 1.5 1.8-1.5-1.7 1.6 1.8-1.6-1.8 1.6M83.2 195.2v3.1"/>
<path d="M83.7 198.3l-1.8 1.7 1.8-1.7-1.7 1.8 2-1.8-2 1.8 .1 .1 1.9-1.9-1.9 1.9 2.1-1.9-2.1 1.9 2.1-1.9-2.1 1.9 2.2-1.9-2.2 2 2.3-2-2.3 2 .1 .1 2.2-2.1-2.2 2.1 2.4-2.1-2.4 2.2 2.5-2.2-2.5 2.2 2.5-2.2-2.4 2.3 2.6-2.3-2.6 2.4 2.7-2.4-2.6 2.4 2.6-2.4-2.6 2.4 2.8-2.4-2.7 2.5 2.8-2.5-2.8 2.6 2.9-2.6-2.8 2.7 2.8-2.6-2.8 2.6 2.8-2.5-2.8 2.5 2.7-2.4-2.7 2.5 2.6-2.4-2.6 2.4 2.5-2.2-2.5 2.2 2.4-2.1-2.4 2.2 2.3-2.1-2.2 2.1 2.2-2-2.2 2.1 2.1-2-2.1 2 2-1.8-2 1.8h.1l1.8-1.7-1.8 1.7 1.7-1.6-1.7 1.6 1.7-1.5-1.7 1.6 1.6-1.4-1.6 1.4 1.5-1.3-1.4 1.3 1.4-1.2-1.4 1.3 1.3-1.2-1.3 1.2 1.2-1-1.2 1 .1 .1 1-1-1 1 .9-.9-.9 .9 .8-.8-.8 .9 .7-.8-.7 .8 .7-.6-.6 .6 .5-.4-.5 .5 .4-.5-.4 .5 .3-.4-.3 .4 .2-.2-.2 .2 .2-.1-.1 .2 2.2-3.6h-4.5l2.3 3.5v8.4M88.9 198.3h4.6l-2.3 3.6zM88.9 198.3h.2l-.1 .2 .3-.2-.3 .2 .3-.2-.2 .3 .5-.3-.4 .4 .5-.4-.5 .5 .6-.5-.5 .6 .7-.6-.7 .7 .8-.7-.8 .8 .8-.8-.8 .8 1-.8-.9 .8 .9-.8-.9 .8 1-.8-.9 .9 1.1-.9-1.1 1 1.3-1-1.2 1.1 1.3-1.1-1.3 1.2 1.3-1.2-1.2 1.2 1.3-1.2-1.3 1.3 1.4-1.3-1.3 1.3 1.3-1.3-1.3 1.3 1.5-1.3-1.5 1.4 1.5-1.4-1.5 1.4 1.7-1.4-1.7 1.5 1.7-1.5-1.7 1.5 1.8-1.5-1.7 1.6 1.8-1.6-1.8 1.7 1.8-1.7-1.8 1.7 2-1.7-1.9 1.8 1.9-1.8-1.9 1.8 2-1.8-2 1.9 2.1-1.9-2 1.9 2-1.9-2 1.9 2.2-1.9-2.1 2 2.3-2-2.3 2.1 2.3-2.1-2.3 2.1 2.4-2.1-2.3 2.2 2.3-2.2-2.3 2.2 2.5-2.2-2.4 2.3 2.5-2.3-2.5 2.4 2.5-2.4-2.5 2.4 2.7-2.4-2.7 2.4 2.7-2.4-2.7 2.4 2.8-2.4-2.7 2.5 2.8-2.5-2.8 2.6 3-2.6-2.9 2.6 2.9-2.6-2.9 2.7 2.8-2.6-2.8 2.6 2.7-2.5-2.7 2.6 2.6-2.4-2.5 2.4 2.4-2.3-2.4 2.3 2.4-2.2-2.4 2.3 2.3-2.1-2.3 2.1 2.2-2.1-2.1 2.1 2.1-1.9-2.1 2 2-1.9-2 1.9 1.9-1.7-1.9 1.7 1.8-1.7-1.7 1.7 1.7-1.5-1.7 1.5 1.6-1.4-1.6 1.5 1.5-1.3-1.5 1.3 1.4-1.2-1.4 1.2 1.3-1.2-1.3 1.3 1.2-1.1-1.2 1.1 1.1-.9-1.1 1 1.1-.9-1 .9 .9-.9-.9 .9 .8-.7-.8 .8 .7-.7-.7 .7 .7-.5-.7 .6 .6-.5-.5 .5 .4-.4-.4 .4 .4-.3-.4 .3 .3-.1-.3 .1h.2l-.1 .1M32.6 206.9l.9-2.8 1 2.8M32.7 201.8h4.4M32.9 206h1.2M34.1 210.9h1.6l-1.1 2.7M40.7 201.8h4.4M41.1 204.2h1a.64 .64 0 0 1 .6 .7 .64 .64 0 0 1-.6 .6 .73 .73 0 0 1 .6 .7 .73 .73 0 0 1-.6 .7h-1zM41.1 205.5h1M42.4 201l2.9-2.6-2.8 2.6 2.7-2.5-2.7 2.6 2.6-2.4-2.6 2.4 2.6-2.3-2.6 2.3 2.5-2.2-2.4 2.3 2.3-2.1-2.3 2.1 2.2-2.1-2.2 2.1 2.1-1.9-2.1 2 2-1.9-1.9 1.9 1.8-1.7-1.8 1.7 1.8-1.7-1.8 1.7 1.7-1.5-1.7 1.5 1.6-1.4-1.5 1.5 1.4-1.3-1.4 1.3 1.3-1.2-1.3 1.2 1.3-1.1-1.3 1.2 1.2-1.1-1.1 1.1 1.1-.9-1.1 1 1-.9-1 .9 .9-.9-.9 .9 .8-.7-.8 .8 .7-.7-.7 .7 .6-.5-.6 .6 .5-.5-.5 .5 .5-.4-.4 .5M43 201.8v8.4"/>
<path d="M43.9 211.3l-.1-.2-.6-.2a1.5 1.5 0 0 0-.7 1.9M48.8 201.8h4.4M50.5 204.9l-.5-.7h-.5a1.72 1.72 0 0 0 0 2.8 .91 .91 0 0 0 1-.7M51.9 212.8h-1.7l1.1-1.8v2.7M56.8 201.8h4.3M57.2 204.2h.8a1.8 1.8 0 0 1 .3 2.7l-1.1 .1zM58.5 201l2.9-2.7-2.9 2.7 2.8-2.5-2.8 2.5 2.7-2.5-2.7 2.6 2.6-2.4-2.5 2.4 2.5-2.3-2.5 2.3 2.4-2.1-2.4 2.2 2.3-2.1-2.3 2.1 2.2-2-2.1 2.1 2-2-2 2 1.9-1.8-1.9 1.8 1.9-1.7-1.9 1.7 1.9-1.7-1.8 1.7 1.7-1.5-1.7 1.5 1.6-1.4-1.6 1.5 1.5-1.3-1.5 1.3 1.4-1.2-1.3 1.3 1.2-1.2-1.2 1.2 1.1-1.1-1.1 1.1 1.1-.9-1.1 1 1-.9-1 .9 .9-.8-.9 .9 .8-.8-.8 .8 .7-.6-.7 .6 .6-.5-.5 .6 .5-.5-.5 .5 .4-.4-.4 .4 .3-.3-.3 .3 .3-.1-.2 .2M59.1 201.8v8.4M59.1 211.5l.5-.5v2.8M64.8 201.8h4.4M65.2 205.6h.9M66.7 204.3h-1.5v2.7h1.5"/>
<path d="M66.8 211.1h1.3l-.7 1a.87 .87 0 0 1 .8 1.2 .87 .87 0 0 1-1.5 .2l-.1-.2M67.2 201.9l2.2-3.6h-4.6l2.4 3.5v8.4M72.8 201.8h4.4M73.3 205.7h.9M74.8 204.3h-1.5v2.8M74.9 211.2l-.2 .6 .4 .3a1.04 1.04 0 0 1 1.1 .8l-.1 .6a.85 .85 0 0 1-1.3 .2 .85 .85 0 0 1 .1-1.4l1.1-.3 .1-.5-.1-.3zM75.1 201.8v8.4M80.9 201.8h4.4M82.4 204.7l-.3-.5-.8-.1a1.64 1.64 0 0 0 0 2.7h.8l.3-.6v-.4h-.6M83.7 211.8a.85 .85 0 0 1-.9 .8 .9 .9 0 0 1-.7-1 .9 .9 0 0 1 .9-.8 1.68 1.68 0 0 1 0 2.8l-.6-.2-.1-.2M88.4 204.4h.8a1.55 1.55 0 0 1 .8 1.4 1.55 1.55 0 0 1-.8 1.4h-.8zM88.9 201.8h4.3"/>
<path d="M90.8 205.8l1.3-.1a.9 .9 0 0 0 .2-1.1l-.5-.2h-1v2.8M91.1 211.8l.2-.6h.7a.67 .67 0 0 1 .4 1l-1.5 1.7h1.7M91.2 201.8v8.4"/>
<circle cx="43.2" cy="212.8" r=".81"/>
</g>
<text font-size="8.5" x="55.7" y="13.6">EVERLIGHT ELECTRONICS CO.,LTD.</text>
<text font-size="6.3" x="69.6" y="45.8">ELD-426GWA</text>
<g font-size="5.7">
<text x="14.1" y="32.1">0.4&quot; Dual Digit Displays</text>
<text x="14.1" y="45.7">MODEL NO :</text>
</g>
<text font-size="4.9" x="13.9" y="243.9">█ NOTES:</text>
<g font-size="4.2">
<text x="93.5" y="20.1">Device Number :</text>
<text x="132.3" y="20.1">DDD-426-016</text>
<text x="167.2" y="20.1">REV:</text>
<text x="188.1" y="20.1">1.1</text>
<text x="130" y="45.1">ECN :</text>
<text x="167.2" y="45.1">Page:</text>
<text x="188" y="45.1">2/5</text>
<text x="22.6" y="66">Package Dimension:</text>
<text x="13.9" y="249.5">1.All dimensions are millimeters , tolerance is 0.25mm unless otherwise noted.</text>
<text x="13.9" y="254.8">2.Above specification may be changed without notice.</text>
<text x="17" y="260.2">Supplier will reserve authority on material change for above specification.</text>
</g>
<text font-size="3.6" x="18.1" y="66">█</text>
</svg>
